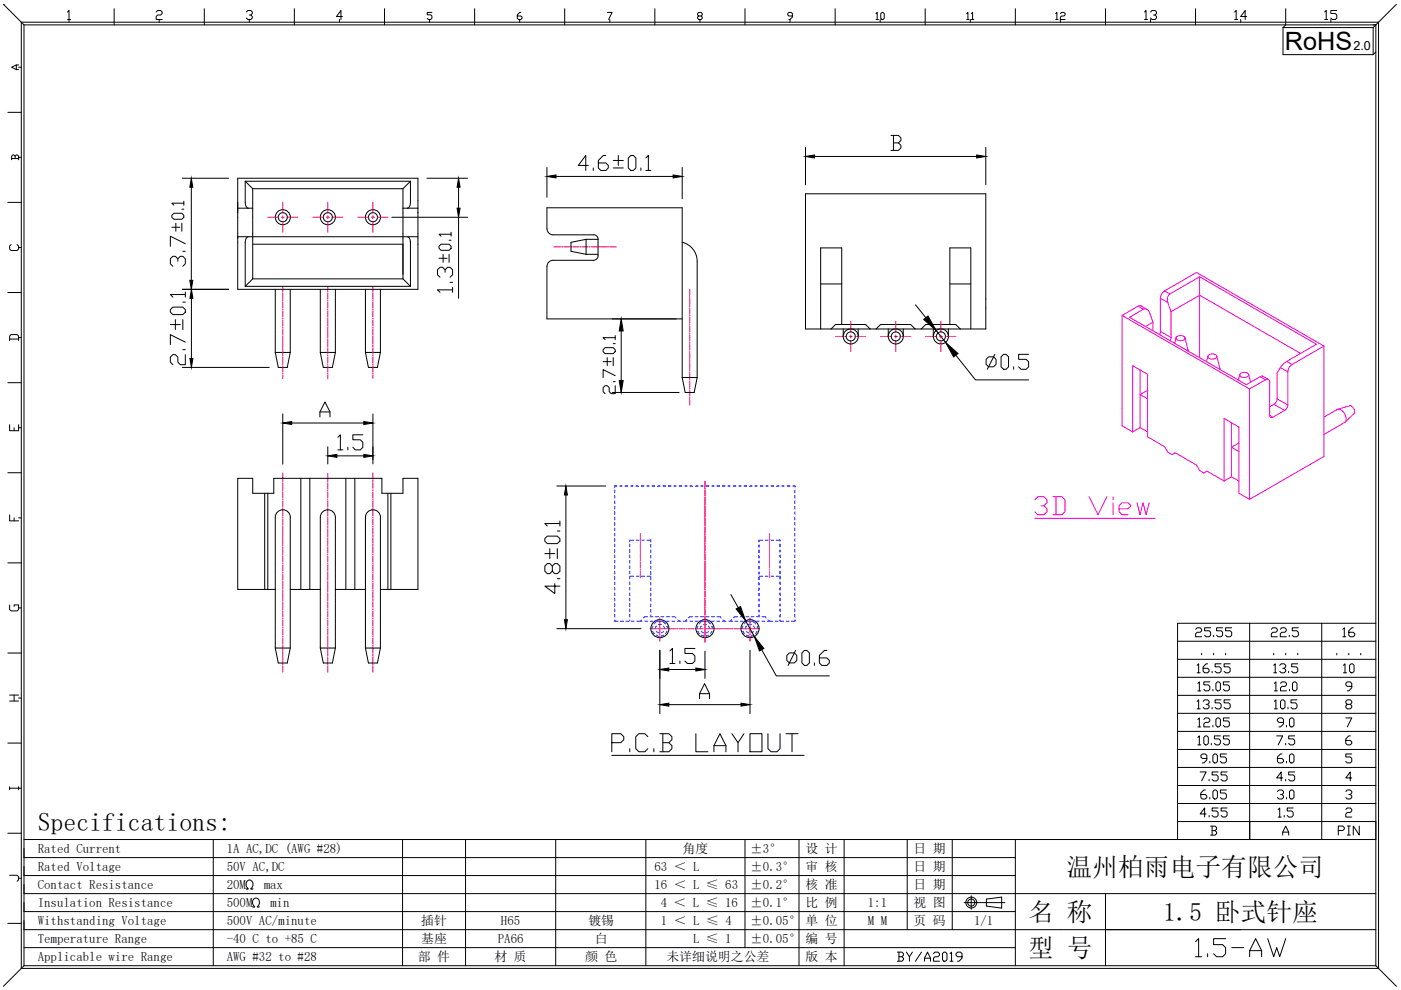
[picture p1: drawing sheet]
<svg xmlns="http://www.w3.org/2000/svg" width="297mm" height="210mm" viewBox="0 0 297 210" stroke-linecap="round" stroke-linejoin="round" font-family="sans-serif">
<g fill="none" stroke="#000" stroke-width=".21">
<path d="M38.7 37.8h9.8M40.6 39.7v19.7M90.5 37.8h8.6M97.2 39.7v4.4M116 35.5v6.3M117.9 37.4h24.8M124.7 35.1h-2.1l1.6-2.1v3.1M125.8 35.6v.5M128.4 33h-.5l-1 1v1.6l.5 .5h1l.6-.5v-.5l-.6-.5h-1.5M130 35.6h2.2M130 34h2.2M131.1 33v2.1"/>
<path d="M133.2 33.5l.5-.5h.6l.5 .5v2.1l-.5 .5h-.6l-.5-.5zM135.9 35.6v.5M136.9 33.5l.6-.5v3.1M136.9 36.1h1.1M144.6 35.5v6.6M170.8 31.2v8M172.7 33.2h34.4M188.9 28.7h1.6l.5 .5v.6l-.5 .5M189.4 30.3h1.1l.5 .5v.6l-.5 .5h-1.6M189.4 28.7v3.2M209 31.2v8M36.4 45.6l.5-.4h1.7l.4 .4v.5l-.4 .4h-1.7l-.5-.4z"/>
<path d="M36.4 48.2h1.7M37.3 47.3v1.7M37.7 55.4v-.5l-.5-.6h-.6l-.5 .6v1l.5 .6M37.7 54.9l.5-.6h.6l.5 .6v1l-.5 .6M38.6 47.3v1.7M38.6 44.4h.4M38.8 53.3h.5M39 43.1h-2.6l.5 .4M39 42.7v.8M39.3 51.7l-3.2-1.6v2.1M83.1 46.1h16M93.1 54.8h1.7"/>
<path d="M93.5 51.8h1.7l.4 .4v.4l-.4 .5h-1.7l-.4-.5v-.4zM93.9 53.9v1.7M94.4 57.7v-.5l-.6-.5h-.5l-.5 .5v1.1l.5 .5M94.4 57.2l.5-.5h.5l.6 .5v1.1l-.6 .5M95.2 53.9v1.7M95.2 50.9h.4M95.4 59.9h.6M95.6 49.7h-2.5l.4 .4M95.6 49.2v.9M97.2 46.1v17.2M36.1 65.6l.5-.5h2.2l.5 .5v.6l-.5 .5h-2.2l-.5-.5zM36.1 68.8h2.1"/>
<path d="M37.2 67.8v2.1M38.7 61.3h9.8M38.7 77.9h18.4M38.8 74.1h.5M38.8 67.8v2.1M38.8 64.1h.5M39.3 75.2v2.1h-1.1l-.5-.5v-1.1l-.5-.5h-.6l-.5 .5v1.1l.5 .5M39.3 72.5l-3.2-1.5v2.1M39.3 62.4h-3.2l.5 .6M39.3 61.9v1.1M40.6 63.3v12.7M96 61.5h-3.2l.5 .5"/>
<path d="M96 60.9v1.1M127.9 74.1l.4-.4h1.7l.4 .4v.5l-.4 .4h-1.7l-.4-.4zM127.9 76.7h1.7M128.7 75.8v1.7M129.8 67.6h13.5M130 75.8v1.7M130 72.9h.4M130.4 79.7l-2.5-1.3v1.7M130.4 71.6h-2.5l.4 .4M130.4 71.1v.9M131.7 70.2v10.5M174 60.2h4.5"/>
<path d="M178.5 68.8v-16.2h-4.5v17.2M194.1 64.6l2.2 2.8M198.5 70.1l2 2.5M201.4 68.8v-16.2h4.4v17.2M201.4 60.2h4.4M202.7 75.3l4.1 5.2h11.3M209.1 76.2l.5-.5h1.1l.5 .5v1l-.5 .6h-1.1l-.5-.6zM210.9 75.1l-1.6 3.2M212.2 75.7l.6-.6h.5l.5 .6v2.1l-.5 .5h-.5l-.6-.5zM214.9 77.8v.5M218.1 75.1h-2.1v1.1h1.6l.5 .5v1.1l-.5 .5h-1.1l-.5-.5M60 87.8v10.6"/>
<path d="M61.9 89.7h15.2M67.8 88.4v-1.1l1.1-2.1 1.1 2.1v1.1M67.8 87.3h2.2M69.5 94.7v3.7M71.4 96.7h5.7M71.6 92.7l.6-.5v3.2M71.6 95.4h1.1M73.8 94.8v.6M76.9 92.2h-2.1v1h1.6l.5 .6v1l-.5 .6h-1.1l-.5-.6M79.1 87.8v10.6M129.8 83.2h14.2M130 80.9h.4"/>
<path d="M130.4 81.8v1.7h-.8l-.4-.5v-.8l-.5-.4h-.4l-.4 .4v.8l.4 .5M115.5 114.2l.5-.5h2.2l.5 .5v.5l-.5 .6h-2.2l-.5-.6zM115.5 117.4h2.1M116.6 116.3v2.1M118.1 103h10.3M118.2 116.3v2.1M118.2 112.6h.5M118.7 111h-3.2l.5 .5M118.7 110.5v1M120 105v26.4M117.1 120l.5-.5h.6l.5 .5v1.1l-.5 .5h-.6l-.5-.5v-1.1l-.5-.5h-.6l-.5 .5v1.1l.5 .5h.6l.5-.5M117.6 123.7v2.2l-2.1-1.6h3.2"/>
<path d="M118.1 133.3h17.8M118.2 122.7h.5M139.9 137.9v13.4M142 138l.6-.5v3.2M147.3 137.5h-2.1v1h1.6l.5 .6v1.1l-.5 .5h-1.1l-.5-.5M149.5 138.1v5.8M155 126.1l1.5 2.7M158.1 131.6l1.8 3.4M159 137.9v13.4M161.5 137.8l3.1 5.5h11.2M166.8 139l.6-.6h1l.5 .6v1l-.5 .6h-1l-.6-.6zM168.7 137.9l-1.6 3.2"/>
<path d="M170 138.4l.5-.5h.6l.5 .5v2.2l-.5 .5h-.6l-.5-.5zM175.3 137.9h-.5l-1.1 1.1v1.6l.6 .5h1l.5-.5v-.6l-.5-.5h-1.6M141.8 149.4h15.3M141.8 142h5.7M142 140.7h1.1M144.2 140.2v.5M148.3 148.1v-1l1.1-2.1 1 2.1v1M148.3 147.1h2.1M172.7 140.6v.5"/>
</g>
<g fill="#000" stroke="#000" stroke-width=".21">
<path d="M40.6 37.8l.3 1.9h-.7zM97.2 37.8l.3 1.9h-.6zM116 37.4l1.9-.3v.6zM142.7 37.1l1.9 .3-1.9 .3zM170.8 33.2l1.9-.3v.6zM207.1 32.9l1.9 .3-1.9 .3zM40.2 59.4h.7l-.3 1.9zM96.9 44.1h.6l-.3 2zM40.6 61.3l.3 2h-.6zM40.3 76h.6l-.3 1.9zM131.7 67.6l.4 2.6h-.8zM195.8 67.7l1-.7 1.7 3.1z"/>
<path d="M200.5 72.6l2.6 2.4-.9 .7zM60 89.7l1.9-.3v.6zM69.5 96.7l1.9-.4v.7zM77.1 96.3l2 .4-2 .3zM77.1 89.4l2 .3-2 .3zM131.3 80.7h.8l-.4 2.5zM120 103l.3 2h-.6zM119.7 131.4h.6l-.3 1.9zM156.1 129.1l.9-.5 1.1 3zM159.9 135l2.1 2.5-1 .5zM139.9 149.4l1.9-.3v.6zM139.9 142l1.9-.4v.7z"/>
<path d="M147.5 141.6l2 .4-2 .3zM157.1 149.1l1.9 .3-1.9 .3z"/>
</g>
<!-- layer: 0 -->
<g fill="none" stroke="#000" stroke-width=".21">
<path d="M.7 .9h.1M.7 .9l4.4 4.4M4.5 4.7h287.8v200.6h-287.8zM5.1 5.3h286.6v199.5M5.1 5.3v199.5M14.3 2.5l.3-.3v2.5M14.3 4.1h.7M24.2 1.8v3.5M33.1 2.5l.3-.3h.7l.3 .3v.4l-.3 .3h-.7l-.3 .3v.6h1.3M33.7 4.1v.6M43.3 1.8v3.5M52.2 2.5l.3-.3h.7l.3 .3v.4l-.3 .3h-.3"/>
<path d="M52.9 4.1v.6M53.2 3.2l.3 .3v.3l-.3 .3h-.7l-.3-.3M62.4 1.8v3.5M72 4.1v.6M72.6 3.5h-1.3l1-1.3v1.9M81.5 1.8v3.5M91.1 4.1v.6M91.6 2.6h-1v.5h.7l.3 .3v.5l-.3 .2h-.5l-.2-.2M100.6 1.8v3.5M110.2 4.1v.6M110.4 2.6h-.2l-.5 .5v.8l.2 .2h.5l.3-.2v-.3l-.3-.2h-.7M119.7 1.8v3.5"/>
<path d="M128.8 2.6h1l-.8 1.5M129.3 4.1v.6M138.8 1.8v3.5M148.2 3.4l-.3-.3v-.2l.3-.3h.4l.3 .3v.2l-.3 .3h-.4l-.3 .2v.3l.3 .2h.4l.3-.2v-.3l-.3-.2M148.4 4.1v.6M158 1.8v3.5M167.5 4.1v.6M168 3.4h-.8l-.2-.3 .2-.5h.6l.2 .3v.7l-.5 .5h-.3M177.1 1.8v3.5M196.2 1.8v3.5M215.3 1.8v3.5M234.4 1.8v3.5"/>
<path d="M253.5 1.8v3.5M272 5.8h19.1M272 5.8v5.8h19.1M272.6 1.8v3.5l-.6 .5M291.1 5.8v5.8M291.7 11l-.6 .6M296.1 .9l-5 4.9M1.7 23.8h2.8M50.4 37.8h38.2v23.5h-38.2zM52 38.4v4.5a1.17 1.17 0 0 0 .6 1.2M52 38.4h35M52 38.4l1.6 1.6"/>
<path d="M87 38.4v4.5a1.12 1.12 0 0 1-.6 1.2M87 38.4l-1.6 1.6M1.7 42.9h2.8M50.4 50.2h38.2M50.4 44.1h3.2M52.6 50.2a1.1 1.1 0 0 0-.6 1.3v9.2M53.6 51.8h31.8M53.6 40v19.1M53.6 40h31.8M53.6 59.1h31.8M53.6 59.1l-1.6 1.6M85.4 40v19.1"/>
<path d="M85.4 44.1h3.2M85.4 59.1l1.6 1.6M86.4 50.2a1.1 1.1 0 0 1 .6 1.3M87 51.1v9.6M116 56.5v11.1h28.6M124.3 50.7h2.5v3.5M124.3 50.7l-3.2 .7v1.9l3.2 .6M124.3 50.7v3.2M124.3 53.9h2.5M126.8 54.2a.96 .96 0 0 1-1 1h-8.5a1.28 1.28 0 0 0-1.3 1.3M126.8 50.7a.96 .96 0 0 0-.9-.9h-8.7a1.28 1.28 0 0 1-1.2-1.3v-4.4h28.6v35.9M144.6 51.4a4.1 4.1 0 0 1 3.2 4v24.6"/>
<path d="M170.8 41.1h38.2v28.7h-38.2zM1.7 62h2.8M52 60.7h35M58.4 74.7l.6 3.2h1.9l.6-3.2M58.4 74.7h3.1M58.4 61.3v13.4M61.5 61.3v13.4M67.9 74.7l.6 3.2h2l.6-3.2M67.9 74.7h3.2M67.9 61.3v13.4M71.1 61.3v13.4M77.5 74.7l.6 3.2h1.9l.7-3.2"/>
<path d="M77.5 74.7h3.2M77.5 61.3v13.4M80.7 61.3v13.4M176.2 69.8l1-1h6.3l1 1M178.8 69.8v1.5M182 69.8v1.5M185.7 69.8l1-1h6.4l.9 1M188.3 69.8v1.5M191.5 69.8v1.5M195.3 69.8l1-1h6.3l1 1M197.9 69.8v1.5M201.1 69.8v1.5"/>
<path d="M1.7 81.1h2.8M144.6 80l.7 3.2h1.9l.6-3.2M144.6 80h3.2M1.7 119.3h2.8M1.7 100.2h2.8M56.1 104.6v20.4M56.8 104.6v20.4M63.8 101.4v23.6M65.7 101.4v23.6M73.3 101.4v23.6M75.2 101.4v23.6M82.2 104.6v20.4"/>
<path d="M82.9 104.6v20.4M1.7 138.5h2.8M58.4 137.4v-27.7a1.6 1.6 0 0 1 1.6-1.6 1.6 1.6 0 0 1 1.6 1.6l-.1 27.7M58.4 125h-8v-23.6h3.2v3.2h4.4v-3.2h23v3.2h4.4v-3.2h3.2v23.6h-7.9M58.4 137.4l.6 3.2h1.9l.6-3.2M58.4 137.4h3.1M61.5 125h6.4M67.9 137.4v-27.7a1.6 1.6 0 0 1 1.6-1.6 1.6 1.6 0 0 1 1.6 1.6v27.7M67.9 137.4l.6 3.2h2l.6-3.2M67.9 137.4h3.2M71.1 125h6.4M77.5 137.4v-27.7a1.6 1.6 0 0 1 1.6-1.6 1.6 1.6 0 0 1 1.6 1.6v27.7"/>
<path d="M77.5 137.4l.6 3.2h1.9l.7-3.2M77.5 137.4h3.2M249.7 139.8h42M249.7 136h42M265 132.2v45.8M280.2 132.2v45.8M291.7 132.2h-42v45.8M1.7 157.6h2.8M249.7 147.4h42M249.7 143.6h42M249.7 158.9h42M249.7 155.1h42"/>
<path d="M249.7 151.2h42M253.8 141.1l.3-.4v1.9M253.8 148.7l.3-.3v1.9M253.8 142.6h.7M254 144.9l.3-.3v1.9M254 146.5h.6M255.1 148.7l.3-.3h.6l.4 .3v.3l-.4 .3h-.3M256 140.7h-.3l-.6 .7v.9l.3 .3h.6l.4-.3v-.3l-.4-.3h-.9M256 149.3l.4 .4v.3l-.4 .3h-.6l-.3-.3M256.5 144.6h-1.3v.6h1l.3 .3v.7l-.3 .3h-.6l-.4-.3M257 142.3v.3M257.2 146.2v.3"/>
<path d="M257.8 144.9l.3-.3h.3l.3 .3v1.3l-.3 .3h-.3l-.3-.3zM258.9 140.7h-1.3v.7h1l.3 .3v.6l-.3 .3h-.7l-.3-.3M258.9 148.4h-1.3v.6h1l.3 .3v.7l-.3 .3h-.7l-.3-.3M260.7 144.6h-1.3v.6h.9l.4 .3v.7l-.4 .3h-.6l-.3-.3M260.8 140.7h-1.3v.7h1l.3 .3v.6l-.3 .3h-.7l-.3-.3M260.8 148.4h-1.3v.6h1l.3 .3v.7l-.3 .3h-.7l-.3-.3M270.1 141.1l.3-.4v1.9M270.1 142.6h.6M270.2 144.9l.3-.3v1.9M270.2 148.7l.3-.3v1.9M270.2 146.5h.6M271.3 141.1l.3-.4h.7l.3 .4v.3l-.3 .3h-.3"/>
<path d="M271.5 144.9l.3-.3h.6l.4 .3v.3l-.4 .3h-.6l-.3 .3v.7h1.3M271.5 148.7l.3-.3h.3l.3 .3v1.3l-.3 .3h-.3l-.3-.3zM272.3 141.7l.3 .3v.3l-.3 .3h-.7l-.3-.3M273.2 142.3v.3M273.4 146.2v.3M274 144.9l.3-.3h.4l.3 .3v1.3l-.3 .3h-.4l-.3-.3zM275 148.4h-1.3v.6h1l.3 .3v.7l-.3 .3h-.7l-.3-.3M275.2 140.7h-1.3v.7h.9l.4 .3v.6l-.4 .3h-.6l-.3-.3M285.3 152.2h1.3l-.9 1.9M285.7 149.3l-.4-.3v-.3l.4-.3h.6l.3 .3v.3l-.3 .3h-.6l-.4 .4v.3l.4 .3h.6l.3-.3v-.3l-.3-.4M286.3 156h-.3l-.7 .7v.9l.4 .3h.6l.3-.3v-.3l-.3-.3h-1M286.6 159.9h-1.3v.6h1l.3 .3v.6l-.3 .4h-.6l-.4-.4"/>
<path d="M286.6 145.5h-.9l-.4-.3v-.3l.4-.3h.6l.3 .3v.9l-.6 .7h-.3M1.7 176.7h2.8M5.1 178h286.6M45.2 178v26.8M85.4 178v26.8M98.7 178v26.8M117.8 178v26.8M129.7 160.2h40.8M136.9 178v26.8M158 178v22.9M169.4 178v26.8M179 178v26.8"/>
<path d="M192.3 178v19.1M201.9 178v19.1M215.3 178v26.8M249.7 162.7h42M249.7 174.2h42M249.7 170.4h42M249.7 166.5h42M256.7 175.2h.9l.3 .3v.3l-.3 .3M257 176.1h.6l.3 .3v.3l-.3 .4h-.9M257 175.2v1.9M271 171.6l.3-.3v1.9M271 173.2h.6"/>
<path d="M271.8 168.5l.3 .3v.3l-.3 .3h-.6l-.4-.3M272 177.1v-.7l.6-1.2 .6 1.2v.7M272 176.4h1.2M272.3 172.9v.3M272.8 169.1v.3M273.4 167.8l.3-.3h.3l.3 .3v1.3l-.3 .3h-.3l-.3-.3zM274.2 171.3h-1.3v.6h1l.3 .4v.6l-.3 .3h-.7l-.3-.3M285.3 171.6l.4-.3h.6l.3 .3v.3l-.3 .4h-.6l-.4 .3v.6h1.3M285.3 167.8l.4-.3h.6l.3 .3v.3l-.3 .4h-.3M286.3 168.5l.3 .3v.3l-.3 .3h-.6l-.4-.3M286.6 164.9h-1.3l1-1.2v1.9M1.7 195.8h2.8"/>
<path d="M5.1 197.1h286.6M5.1 193.3h210.2M5.1 189.5h286.6M5.1 181.8h210.2M5.1 185.6h210.2M52.2 188.4l.4 .1a1.05 1.05 0 0 1-.4-1.1 1.05 1.05 0 0 1 .9-.8 1.14 1.14 0 0 1 .1 1.9l.4-.1M53.5 192.2l.5 .1a1.02 1.02 0 0 1-.5-1.1 1.02 1.02 0 0 1 .9-.8 1.13 1.13 0 0 1 .2 1.9l.4-.1M204.4 191.4h8.6M205.9 189.9v2.9M209.1 190.6l3.3-.4v2.3l-3.3-.4zM234.4 189.5v15.3M5.1 204.8l-4.4 4.3"/>
<path d="M5.1 204.8h286.6M5.1 200.9h210.2M291.7 204.8l4.4 4.3"/>
<circle cx="60" cy="46.1" r="1.6"/>
<circle cx="60" cy="46.1" r=".96"/>
<circle cx="69.5" cy="46.1" r="1.6"/>
<circle cx="69.5" cy="46.1" r=".96"/>
<circle cx="79.1" cy="46.1" r="1.6"/>
<circle cx="79.1" cy="46.1" r=".96"/>
<circle cx="180.4" cy="71.3" r="1.6"/>
<circle cx="180.4" cy="71.3" r=".96"/>
<circle cx="189.9" cy="71.3" r="1.6"/>
<circle cx="189.9" cy="71.3" r=".96"/>
<circle cx="199.5" cy="71.3" r="1.6"/>
<circle cx="199.5" cy="71.3" r=".96"/>
<circle cx="139.9" cy="133.3" r="1.92"/>
<circle cx="149.5" cy="133.3" r="1.92"/>
<circle cx="159" cy="133.3" r="1.92"/>
<circle cx="205.9" cy="191.4" r="1.15"/>
<circle cx="205.9" cy="191.4" r=".75"/>
</g>
<g fill="none" stroke="#f00" stroke-width=".21">
<path d="M56.8 46.1h2.2M59.7 46.1h.5M60 42.9v2.3M60 45.7v.7M60 47v2.2M60.9 46.1h2.2M66.3 46.1h2.3M69.2 46.1h.6M69.5 42.9v2.3M69.5 45.7v.7M69.5 47v2.2M70.4 46.1h2.3"/>
<path d="M75.9 46.1h2.3M78.7 46.1h.7M79.1 42.9v2.3M79.1 45.7v.7M79.1 47v2.2M80 46.1h2.2M117.4 52.3h1.4M119.1 52.3h.2M119.6 52.3h1.2M121 52.3h.3M121.5 52.3h1.2M123 52.3h.2"/>
<path d="M123.5 52.3h1.2M124.9 52.3h.2M125.4 52.3h1.2M126.9 52.3h.2M127.3 52.3h1.3M128.8 52.3h.2M129.3 52.3h1.4M60 60.7v.6M60 61.6v.2M60 62.1v1.2M60 63.5v.3M60 64v1.2"/>
<path d="M60 65.5v.2M60 66v1.2M60 67.4v.3M60 67.9v1.2M60 69.4v.2M60 69.9v1.2M60 71.3v.3M60 71.8v1.2M60 73.2v.3M60 73.7v1.2M60 75.2v.2M60 75.7v1.2"/>
<path d="M60 77.1v.3M60 77.6v1.2M60 79.1v.2M60 79.6v.6M69.5 60.7v.7M69.5 61.6v.3M69.5 62.1v1.2M69.5 63.6v.2M69.5 64.1v1.2M69.5 65.5v.3M69.5 66v1.2M69.5 67.5v.2"/>
<path d="M69.5 68v1.2M69.5 69.4v.3M69.5 69.9v1.2M69.5 71.4v.2M69.5 71.8v1.3M69.5 73.3v.2M69.5 73.8v1.2M69.5 75.2v.3M69.5 75.7v1.2M69.5 77.2v.2M69.5 77.7v1.2M69.5 79.1v.3"/>
<path d="M69.5 79.6v.7M79.1 60.7v.6M79.1 61.6v.2M79.1 62.1v1.2M79.1 63.5v.3M79.1 64v1.2M79.1 65.5v.2M79.1 66v1.2M79.1 67.4v.3M79.1 67.9v1.2M79.1 69.4v.2M79.1 69.9v1.2"/>
<path d="M79.1 71.3v.3M79.1 71.8v1.2M79.1 73.2v.3M79.1 73.7v1.2M79.1 75.2v.2M79.1 75.7v1.2M79.1 77.1v.3M79.1 77.6v1.2M79.1 79.1v.2M79.1 79.6v.6M146.2 61.4v1.2M146.2 62.8v.3"/>
<path d="M146.2 63.3v1.2M146.2 64.8v.2M146.2 65.3v1.2M146.2 66.7v.3M146.2 67.2v1.2M146.2 68.7v.2M146.2 69.1v1.3M146.2 70.6v.3M146.2 71.1v1.2M146.2 72.5v.3M146.2 73v1.2M146.2 74.5v.2"/>
<path d="M146.2 75v1.2M146.2 76.4v.3M146.2 76.9v1.2M146.2 78.4v.2M146.2 78.9v1.2M177.2 71.3h2.3M180.1 71.3h.6M180.4 68.2v2.2M180.4 71v.7M180.4 72.2v2.3M181.3 71.3h2.2M186.7 71.3h2.3"/>
<path d="M189.6 71.3h.6M189.9 68.2v2.2M189.9 71v.7M189.9 72.2v2.3M190.8 71.3h2.3M196.3 71.3h2.3M199.2 71.3h.6M199.5 68.2v2.2M199.5 71v.7M199.5 72.2v2.3M200.4 71.3h2.3M146.2 80.3v.2"/>
<path d="M146.2 80.8v1.2M146.2 82.2v.3M146.2 82.7v1.3M146.2 84.2v.2M146.2 84.7v1.2M60 100.3v1.3M60 101.9v.2M60 102.4v1.2M60 103.8v.3M60 104.3v1.2M60 105.8v.2M60 106.2v1.2"/>
<path d="M60 107.7v.2M60 108.2v1.2M60 109.7v.2M60 110.1v1.2M60 111.6v.2M60 112.1v1.2M60 113.5v.3M60 114v1.2M60 115.5v.2M60 116v1.2M60 117.4v.3M60 117.9v1.2"/>
<path d="M60 119.3v.3M60 119.8v1.2M69.5 100.4v1.3M69.5 101.9v.3M69.5 102.4v1.2M69.5 103.9v.2M69.5 104.3v1.2M69.5 105.8v.2M69.5 106.3v1.2M69.5 107.7v.3M69.5 108.2v1.2M69.5 109.7v.2"/>
<path d="M69.5 110.2v1.2M69.5 111.6v.3M69.5 112.1v1.2M69.5 113.5v.3M69.5 114v1.3M69.5 115.5v.2M69.5 116v1.2M69.5 117.4v.3M69.5 117.9v1.2M69.5 119.4v.2M69.5 119.9v1.2M79.1 100.3v1.3"/>
<path d="M79.1 101.9v.2M79.1 102.3v1.3M79.1 103.8v.2M79.1 104.3v1.2M79.1 105.7v.3M79.1 106.2v1.2M79.1 107.7v.2M79.1 108.2v1.2M79.1 109.6v.3M79.1 110.1v1.2M79.1 111.6v.2M79.1 112v1.3"/>
<path d="M79.1 113.5v.3M79.1 114v1.2M79.1 115.5v.2M79.1 115.9v1.2M79.1 117.4v.2M79.1 117.9v1.2M79.1 119.3v.3M79.1 119.8v1.2M135.8 113.1v1.4M135.8 114.8v.2M135.8 115.3v1.2M135.8 116.7v.3"/>
<path d="M135.8 117.2v1.2M135.8 118.7v.2M135.8 119.2v1.2M149.5 102.1v1.1M149.5 103.5v.2M149.5 104v1.2M149.5 105.4v.2M149.5 105.9v1.2M149.5 107.3v.3M149.5 107.8v1.3M149.5 109.3v.2M149.5 109.8v1.2"/>
<path d="M149.5 111.2v.3M149.5 111.7v1.2M149.5 113.2v.2M149.5 113.7v1.2M149.5 115.1v.3M149.5 115.6v1.2M149.5 117.1v.2M149.5 117.5v1.3M149.5 119v.2M149.5 119.5v1.2M163.2 113.1v1.4M163.2 114.8v.2"/>
<path d="M163.2 115.3v1.2M163.2 116.7v.3M163.2 117.2v1.2M163.2 118.7v.2M163.2 119.2v1.2M60 121.3v.2M60 121.8v1.2M60 123.2v.3M60 123.7v1.2M60 125.2v.2M60 125.7v1.2M60 127.1v.2"/>
<path d="M60 127.6v1.2M60 129.1v.2M60 129.5v1.3M60 131v.2M60 131.5v1.2M60 132.9v.3M60 133.4v1.2M60 134.9v.2M60 135.4v1.2M60 136.8v.3M60 137.3v1.2M60 138.8v.2"/>
<path d="M60 139.2v1.2M69.5 121.3v.3M69.5 121.8v1.2M69.5 123.3v.2M69.5 123.7v1.3M69.5 125.2v.2M69.5 125.7v1.2M69.5 127.1v.3M69.5 127.6v1.2M69.5 129.1v.2M69.5 129.6v1.2M69.5 131v.3"/>
<path d="M69.5 131.5v1.2M69.5 133v.2M69.5 133.4v1.3M69.5 134.9v.3M69.5 135.4v1.2M69.5 136.8v.3M69.5 137.3v1.2M69.5 138.8v.2M69.5 139.3v1.2M79.1 121.3v.2M79.1 121.8v1.2M79.1 123.2v.3"/>
<path d="M79.1 123.7v1.2M79.1 125.1v.3M79.1 125.6v1.3M79.1 127.1v.2M79.1 127.6v1.2M79.1 129v.3M79.1 129.5v1.2M79.1 131v.2M79.1 131.5v1.2M79.1 132.9v.3M79.1 133.4v1.2M79.1 134.9v.2"/>
<path d="M79.1 135.3v1.3M79.1 136.8v.2M79.1 137.3v1.2M79.1 138.7v.3M79.1 139.2v1.2M135.8 120.6v.2M135.8 121.1v1.4M137.8 133.3h1.6M139.6 133.3h.3M139.9 131v1.1M139.9 132.4v.2M139.9 132.9v1.2"/>
<path d="M139.9 134.3v.3M139.9 134.8v1.2M140.1 133.3h1.2M141.5 133.3h.3M142 133.3h1.2M143.5 133.3h.2M144 133.3h1.2M145.4 133.3h.3M145.9 133.3h1.2M147.4 133.3h.2M147.9 133.3h1.2M149.3 133.3h.2"/>
<path d="M149.5 120.9v.3M149.5 121.4v1.2M149.5 122.9v.2M149.5 123.4v1.2M149.5 124.8v.3M149.5 125.3v1.2M149.5 126.8v.2M149.5 127.2v1.3M149.5 128.7v.3M149.5 129.2v1.2M149.5 130.6v.3M149.5 131.1v1.2"/>
<path d="M149.5 132.6v.2M149.5 133.1v1.2M149.5 134.5v.3M149.5 135v1.2M149.8 133.3h1.2M151.2 133.3h.3M151.7 133.3h1.3M153.2 133.3h.2M153.7 133.3h1.2M155.1 133.3h.3M155.6 133.3h1.2M157.1 133.3h.2"/>
<path d="M157.6 133.3h1.2M159 133.3h.3M159 131v1.1M159 132.4v.2M159 132.9v1.2M159 134.3v.3M159 134.8v1.2M159.5 133.3h1.5M163.2 120.6v.2M163.2 121.1v1.4M60 140.7v.2M60 141.2v1.3"/>
<path d="M69.5 140.7v.3M69.5 141.2v1.3M79.1 140.7v.2M79.1 141.2v1.3"/>
</g>
<g fill="none" stroke="#00f" stroke-width=".21">
<path d="M130.3 103.9v.6M130.3 105.1v.5M130.3 106.2v.6M130.3 107.3v.6M130.3 108.5v.6M130.3 109.7v.5M130.3 110.8v.6M130.3 111.9v.6M130.3 113.1v.6M130.3 114.2v.6M130.3 115.4v.5M130.3 116.5v.6"/>
<path d="M130.3 117.7v.5M130.3 118.8v.6M130.3 120v.5M130.8 103h-.5v.3M131.4 103h.5M132.5 103h.6M133.5 115.4v.5M133.5 116.5v.6M133.5 117.7v.5M133.5 118.8v.6M133.5 120v.5M133.7 103h.5"/>
<path d="M134.3 114.5h-.8v.3M134.8 103h.6M134.9 114.5h.6M136 103h.5M136 114.5h.6M137.1 103h.6M137.2 114.5h.8v.4M138 115.5v.5M138 116.6v.6M138 117.8v.5M138 118.9v.6M138.2 103h.6"/>
<path d="M139.4 103h.6M140.6 103h.5M141.7 103h.6M142.8 103h.6M144 103h.6M145.1 103h.6M146.3 103h.5M147.4 103h.6M148.6 103h.5M149.7 103h.6M150.9 103h.5M152 103h.6"/>
<path d="M153.1 103h.6M154.3 103h.6M155.5 103h.5M156.6 103h.6M157.7 103h.6M158.9 103h.6M160 103h.6M160.9 115.5v.5M160.9 116.6v.6M160.9 117.8v.5M160.9 118.9v.6M161.2 103h.6"/>
<path d="M161.7 114.5h-.8v.4M162.3 114.5h.6M162.3 103h.6M163.4 114.5h.6M163.5 103h.5M164.6 114.5h.8v.3M164.6 103h.6M165.4 115.4v.5M165.4 116.5v.6M165.4 117.7v.5M165.4 118.8v.6M165.4 120v.5"/>
<path d="M165.8 103h.5M166.9 103h.6M168 103h.5v.3M168.5 103.9v.6M168.5 105.1v.5M168.5 106.2v.6M168.5 107.3v.6M168.5 108.5v.6M168.5 109.7v.5M168.5 110.8v.6M168.5 111.9v.6M168.5 113.1v.6"/>
<path d="M168.5 114.2v.6M168.5 115.4v.5M168.5 116.5v.6M168.5 117.7v.5M168.5 118.8v.6M168.5 120v.5M130.3 131.4v.3h.7M130.3 121.1v.6M130.3 122.2v.6M130.3 123.4v.6M130.3 124.6v.5M130.3 125.7v.6"/>
<path d="M130.3 126.8v.6M130.3 128v.6M130.3 129.1v.6M130.3 130.3v.5M131.6 131.7h.6M132.7 131.7h.6M133.5 122.2h.8M133.5 121.1v.6M133.5 122.2v.6M133.5 123.4v.6M133.5 124.6v.5M133.5 125.7v.6"/>
<path d="M133.5 126.8v.6M133.5 128v.6M133.5 129.1v.6M133.5 130.3v.5M133.5 131.4v.3M133.9 131.7h.6M134.9 122.2h.6M135 131.7h1.2M136 131.4l-.3 .3M136 122.2h.6M136.7 131.7h.6M137.2 122.2h.8"/>
<path d="M137.3 130.8h-.6l-.3 .2M137.9 131.7h.5M137.9 130.8h.5M138 120v.6M138 121.2v.6M138 122.4v.5M138 123.5v.6M138 124.6v.6M138 125.8v.6M138 126.9v.6M138 128.1v.6M138 129.2v.6"/>
<path d="M138 130.4v.4M138.4 132.8l-.1 .5M138.4 133.8l.3 .5M139 131.7h.6M139 130.8h.6M139.1 131.9l-.4 .4M139.1 134.7l.5 .2M139.1 132.7l-.2 .6M139.1 133.9l.5 .3M139.6 132.4h.6M139.6 131.7h.6M140.2 131.7h.5"/>
<path d="M140.2 130.8h.5M140.7 132.7l.2 .6M140.7 133.9l-.5 .3M140.7 131.9l.4 .4M140.7 134.7l-.5 .2M141.3 131.7h.6M141.3 130.8h.6M141.4 132.8l.1 .5M141.4 133.8l-.3 .5M142.5 131.7h.5M142.5 130.8h.6l.2 .2M143.6 131.7h.8"/>
<path d="M143.7 131.4l.3 .3M144.9 131.7h.8M145.6 131.4l-.3 .3M146.3 131.7h.5M146.8 130.8h-.6l-.2 .2M147.4 131.7h.6M147.4 130.8h.6M148 132.8l-.1 .5M148 133.8l.2 .5M148.6 131.7h.5M148.6 130.8h.5M148.7 131.9l-.5 .4"/>
<path d="M148.7 134.7l.5 .2M148.7 132.7l-.2 .6M148.7 133.9l.5 .3M149.2 132.4h.5M149.2 131.7h.5M149.7 131.7h.6M149.7 130.8h.6M150.2 132.7l.2 .6M150.2 133.9l-.5 .3M150.2 131.9l.5 .4M150.2 134.7l-.5 .2M150.9 131.7h.5"/>
<path d="M150.9 130.8h.5M150.9 132.8l.2 .5M150.9 133.8l-.2 .5M152 131.7h.6M152 130.8h.6l.3 .2M153.1 131.7h.8M153.3 131.4l.3 .3M154.5 131.7h.8M155.1 131.4l-.3 .3M155.8 131.7h.6M156.4 130.8h-.6l-.3 .2M157 131.7h.6"/>
<path d="M157 130.8h.6M157.5 132.8l-.1 .5M157.5 133.8l.3 .5M158.1 131.7h.6M158.1 130.8h.6M158.2 131.9l-.4 .4M158.2 134.7l.5 .2M158.2 132.7l-.1 .6M158.2 133.9l.5 .3M158.7 132.4h.6M158.7 131.7h.6M159.3 131.7h.5"/>
<path d="M159.3 130.8h.5M159.8 132.7l.2 .6M159.8 133.9l-.5 .3M159.8 131.9l.4 .4M159.8 134.7l-.5 .2M160.4 131.7h.6M160.4 130.8h.6M160.5 132.8l.1 .5M160.5 133.8l-.3 .5M160.9 122.2h.8M160.9 120v.6M160.9 121.2v.6"/>
<path d="M160.9 122.4v.5M160.9 123.5v.6M160.9 124.6v.6M160.9 125.8v.6M160.9 126.9v.6M160.9 128.1v.6M160.9 129.2v.6M160.9 130.4v.4M161.6 131.7h.5M161.6 130.8h.6l.2 .2M162.3 122.2h.6M162.7 131.7h1.1"/>
<path d="M162.8 131.4l.3 .3M163.4 122.2h.6M164.4 131.7h.6M164.6 122.2h.8M165.4 121.1v.6M165.4 122.2v.6M165.4 123.4v.6M165.4 124.6v.5M165.4 125.7v.6M165.4 126.8v.6M165.4 128v.6M165.4 129.1v.6"/>
<path d="M165.4 130.3v.5M165.4 131.4v.3M165.6 131.7h.5M166.7 131.7h.6M168.5 131.4v.3h-.7M168.5 121.1v.6M168.5 122.2v.6M168.5 123.4v.6M168.5 124.6v.5M168.5 125.7v.6M168.5 126.8v.6M168.5 128v.6"/>
<path d="M168.5 129.1v.6M168.5 130.3v.5"/>
</g>
<g fill="none" stroke="#f0f" stroke-width=".21">
<path d="M254.3 58.7l24.8 14.3-6.3 3.6M254.3 58.7l-6.3 3.6M254.3 58.7v17.1M237.9 66.9l27 15.6M237.9 66.9v23.4l2.3 1.3M241.3 64.9h.6l1.3 .7M241.3 64.9l-3.4 2M241.3 64.9l1.1 .7M241.7 78.5v12.2M242.4 65.6a.96 .96 0 0 1 1.4 .8l.6 1.9M242.4 65.6l-2.9 1.7 24.8 14.3 2.9-1.7M244.4 68.3l-1.5 .9"/>
<path d="M244.4 68.3v1.8M246 70.3l-.2 .6M246.9 61.7l-.5 .5-.4 1M247.6 64.1l.7 2M247.6 64.1l-1.6-.9v7.1l2.3 1.3M248 62.3a1.55 1.55 0 0 0-.4 1.8M248 62.3l-1.1-.6 6.8-3.9 27 15.6M248.3 66.1l6-3.5 21.4 12.3M248.3 66.1v5.5M248.3 71.5l-.2 .7M249.4 71.6l-.3 1.2M249.4 71.4a1.14 1.14 0 0 1 1.8 .3 1.13 1.13 0 0 1-1.9 0z"/>
<path d="M251.2 71.6l.7 2.8v-.1M256.1 75.5l-.3 1.2M256.2 75.4a1.14 1.14 0 0 1 1.8 .2 1.06 1.06 0 0 1-1 .6 1.06 1.06 0 0 1-.9-.7zM258 75.5l.6 2.8M258.6 78.2v.1M262.9 79.4l-.3 1.2M262.9 79.3a1.17 1.17 0 0 1 1.9 .2 1.07 1.07 0 0 1-1 .5 1.07 1.07 0 0 1-.9-.6zM264.7 79.4l.4 1.7M267.2 79.9l.5-.2 1.3 .8M267.2 79.9l1.1 .6M271.4 77.9l-.6 1.2v5.5l2.2 1.3v-7.1M271.4 77.9l1.6 .9"/>
<path d="M272.8 76.6l-1.4 1.3M272.8 76.6l1.1 .7M273.9 77.3l-.5 .5-.4 1M280.7 73.4l-6.8 3.9M280.7 73.4v23.4l-15.8 9.1M240.2 91.6v-14.1l3.1 1.9v13.2l3.6 2.1 .7 1.2 .9 .5 .7-.4 4.5 2.6 .6 1.2 .9 .5 .7-.4 3.6 2.1M241.7 90.7l-1.5 .9M241.7 90.7l1.6 .9M243.3 82.7l-1.6 1 1.6 .9M261.1 89.6v11.5M262.7 93.9l-1.6 .9 1.6 .9M264.9 82.5v23.4"/>
<path d="M268.3 80.5l-3.4 2M268.3 80.5a.56 .56 0 0 1 .6 0 .56 .56 0 0 1 .3 .5v7.1l.7 .4M269.2 88.1l.2 .4h.5M270.1 85.7l2.3 1.3-2.5 1.5M270.1 85.7l-.9 .5M270.8 84.5a1.47 1.47 0 0 1-.7 1.2M273.1 85.9a1.47 1.47 0 0 1-.7 1.1M280.7 88.4l2.8-1.6a1.69 1.69 0 0 1 1.9 1.6v.6l-.3 .6-4.4 2.5M286.5 86.1a1.22 1.22 0 0 1 .6 1.6l-1.9 1.8M286.6 86.1l-.5-.1-2.5 .8M219.4 109.9h25.5M259.5 102v-13.3l3.2 1.8v14.1l2.2 1.3"/>
<path d="M261.1 101.1l-1.6 .9M261.1 101.1l1.6 .9"/>
</g>
<text font-size="8.4" fill="#f0f" x="218" y="111.1">3D View</text>
<text font-size="8.4" x="128.4" y="161.2">P.C.B LAYOUT</text>
<text font-size="7.1" x="252.2" y="203.9">1.5-AW</text>
<g font-size="5.5">
<text x="8" y="176.1">Specifications:</text>
<text x="226.2" y="185.6">温州柏雨电子有限公司</text>
<text x="218" y="195.2">名 称</text>
<text x="246.6" y="195.2">1.5 卧式针座</text>
<text x="218" y="202.8">型 号</text>
</g>
<g font-size="5.3">
<text x="272.4" y="10.6">RoHS</text>
<text x="287.9" y="143.9" transform="rotate(-90 287.9 143.9)">10</text>
<text x="253.3" y="166.9">7.55</text>
<text x="269.5" y="166.9">4.5</text>
<text x="253.3" y="170.7">6.05</text>
</g>
<g font-size="4.9">
<text x="241.3" y="5.3">13</text>
<text x="260.7" y="5.3">14</text>
<text x="279.8" y="5.3">15</text>
<text x="252.2" y="136.2">25.55</text>
<text x="268.5" y="136.2">22.5</text>
<text x="283.6" y="136.2">16</text>
<text x="252.6" y="155.2">12.05</text>
<text x="269.5" y="155.2">9.0</text>
<text x="252.6" y="159.1">10.55</text>
<text x="269.5" y="159.1">7.5</text>
<text x="253.3" y="163">9.05</text>
<text x="269.5" y="163">6.0</text>
<text x="253.3" y="174.3">4.55</text>
<text x="282.6" y="178.2">PIN</text>
<text x="189.1" y="205">BY/A2019</text>
</g>
<g font-size="4.4">
<text x="184.5" y="5.3">10</text>
<text x="203.9" y="5.3">11</text>
<text x="222.6" y="5.3">12</text>
<text x=".7" y="54.3">C</text>
<text x=".7" y="111.8">F</text>
<text x=".7" y="130.9">G</text>
<text x=".7" y="149.9">H</text>
</g>
<g font-size="4">
<text x="1.1" y="35.3">B</text>
<text x=".7" y="73.4">D</text>
<text x=".7" y="92.4">E</text>
<text x=".7" y="188">J</text>
</g>
<g font-size="3.5">
<text x="1.1" y="15.9">A</text>
<text x=".7" y="168.6">I</text>
</g>
<g font-size="3.1">
<text x="253.6" y="140.1">. . .</text>
<text x="268.8" y="140.1">. . .</text>
<text x="282.2" y="140.1">. . .</text>
</g>
<g font-size="2.7">
<text x="286.9" y="10.7">2.0</text>
<text x="8" y="180.9">Rated Current</text>
<text x="8" y="184.7">Rated Voltage</text>
<text x="48.1" y="180.9">1A AC,DC (AWG #28)</text>
<text x="48.1" y="184.7">50V AC,DC</text>
<text x="138.7" y="184.7">63 ＜ L</text>
<text x="144.7" y="180.9">角度</text>
<text x="159" y="184.7">±0.3°</text>
<text x="159" y="180.9">±3°</text>
<text x="170.8" y="184.7">审 核</text>
<text x="170.8" y="180.9">设 计</text>
<text x="193.7" y="184.7">日 期</text>
<text x="193.7" y="180.9">日 期</text>
<text x="8" y="188.5">Contact Resistance</text>
<text x="48.1" y="188.5">20M</text>
<text x="55.9" y="188.5">max</text>
<text x="138.8" y="188.5">16 ＜ L ≤ 63</text>
<text x="159" y="188.5">±0.2°</text>
<text x="170.8" y="188.5">核 准</text>
<text x="193.7" y="188.5">日 期</text>
<text x="8" y="192.3">Insulation Resistance</text>
<text x="8" y="196.2">Withstanding Voltage</text>
<text x="48.1" y="196.2">500V AC/minute</text>
<text x="48.1" y="192.3">500M</text>
<text x="57.3" y="192.3">min</text>
<text x="89.3" y="196.2">插针</text>
<text x="106.2" y="196.2">H65</text>
<text x="124.7" y="196.2">镀锡</text>
<text x="140.1" y="192.3">4 ＜ L ≤ 16</text>
<text x="140.1" y="196.2">1 ＜ L ≤ 4</text>
<text x="159" y="192.3">±0.1°</text>
<text x="159" y="196.2">±0.05°</text>
<text x="170.8" y="192.3">比 例</text>
<text x="170.8" y="196.2">单 位</text>
<text x="184" y="192.3">1:1</text>
<text x="184" y="196.2">M M</text>
<text x="193.7" y="196.2">页 码</text>
<text x="193.7" y="192.3">视 图</text>
<text x="206.5" y="196.2">1/1</text>
<text x="8" y="200">Temperature Range</text>
<text x="8" y="203.8">Applicable wire Range</text>
<text x="48.1" y="200">-40 C to +85 C</text>
<text x="48.1" y="203.8">AWG #32 to #28</text>
<text x="88.6" y="203.8">部 件</text>
<text x="89.3" y="200">基座</text>
<text x="104.8" y="203.8">材 质</text>
<text x="105.5" y="200">PA66</text>
<text x="124" y="203.8">颜 色</text>
<text x="126.1" y="200">白</text>
<text x="141.3" y="203.8">未详细说明之公差</text>
<text x="146.9" y="200">L ≤ 1</text>
<text x="159" y="200">±0.05°</text>
<text x="170.8" y="200">编 号</text>
<text x="170.8" y="203.8">版 本</text>
</g>
</svg>
